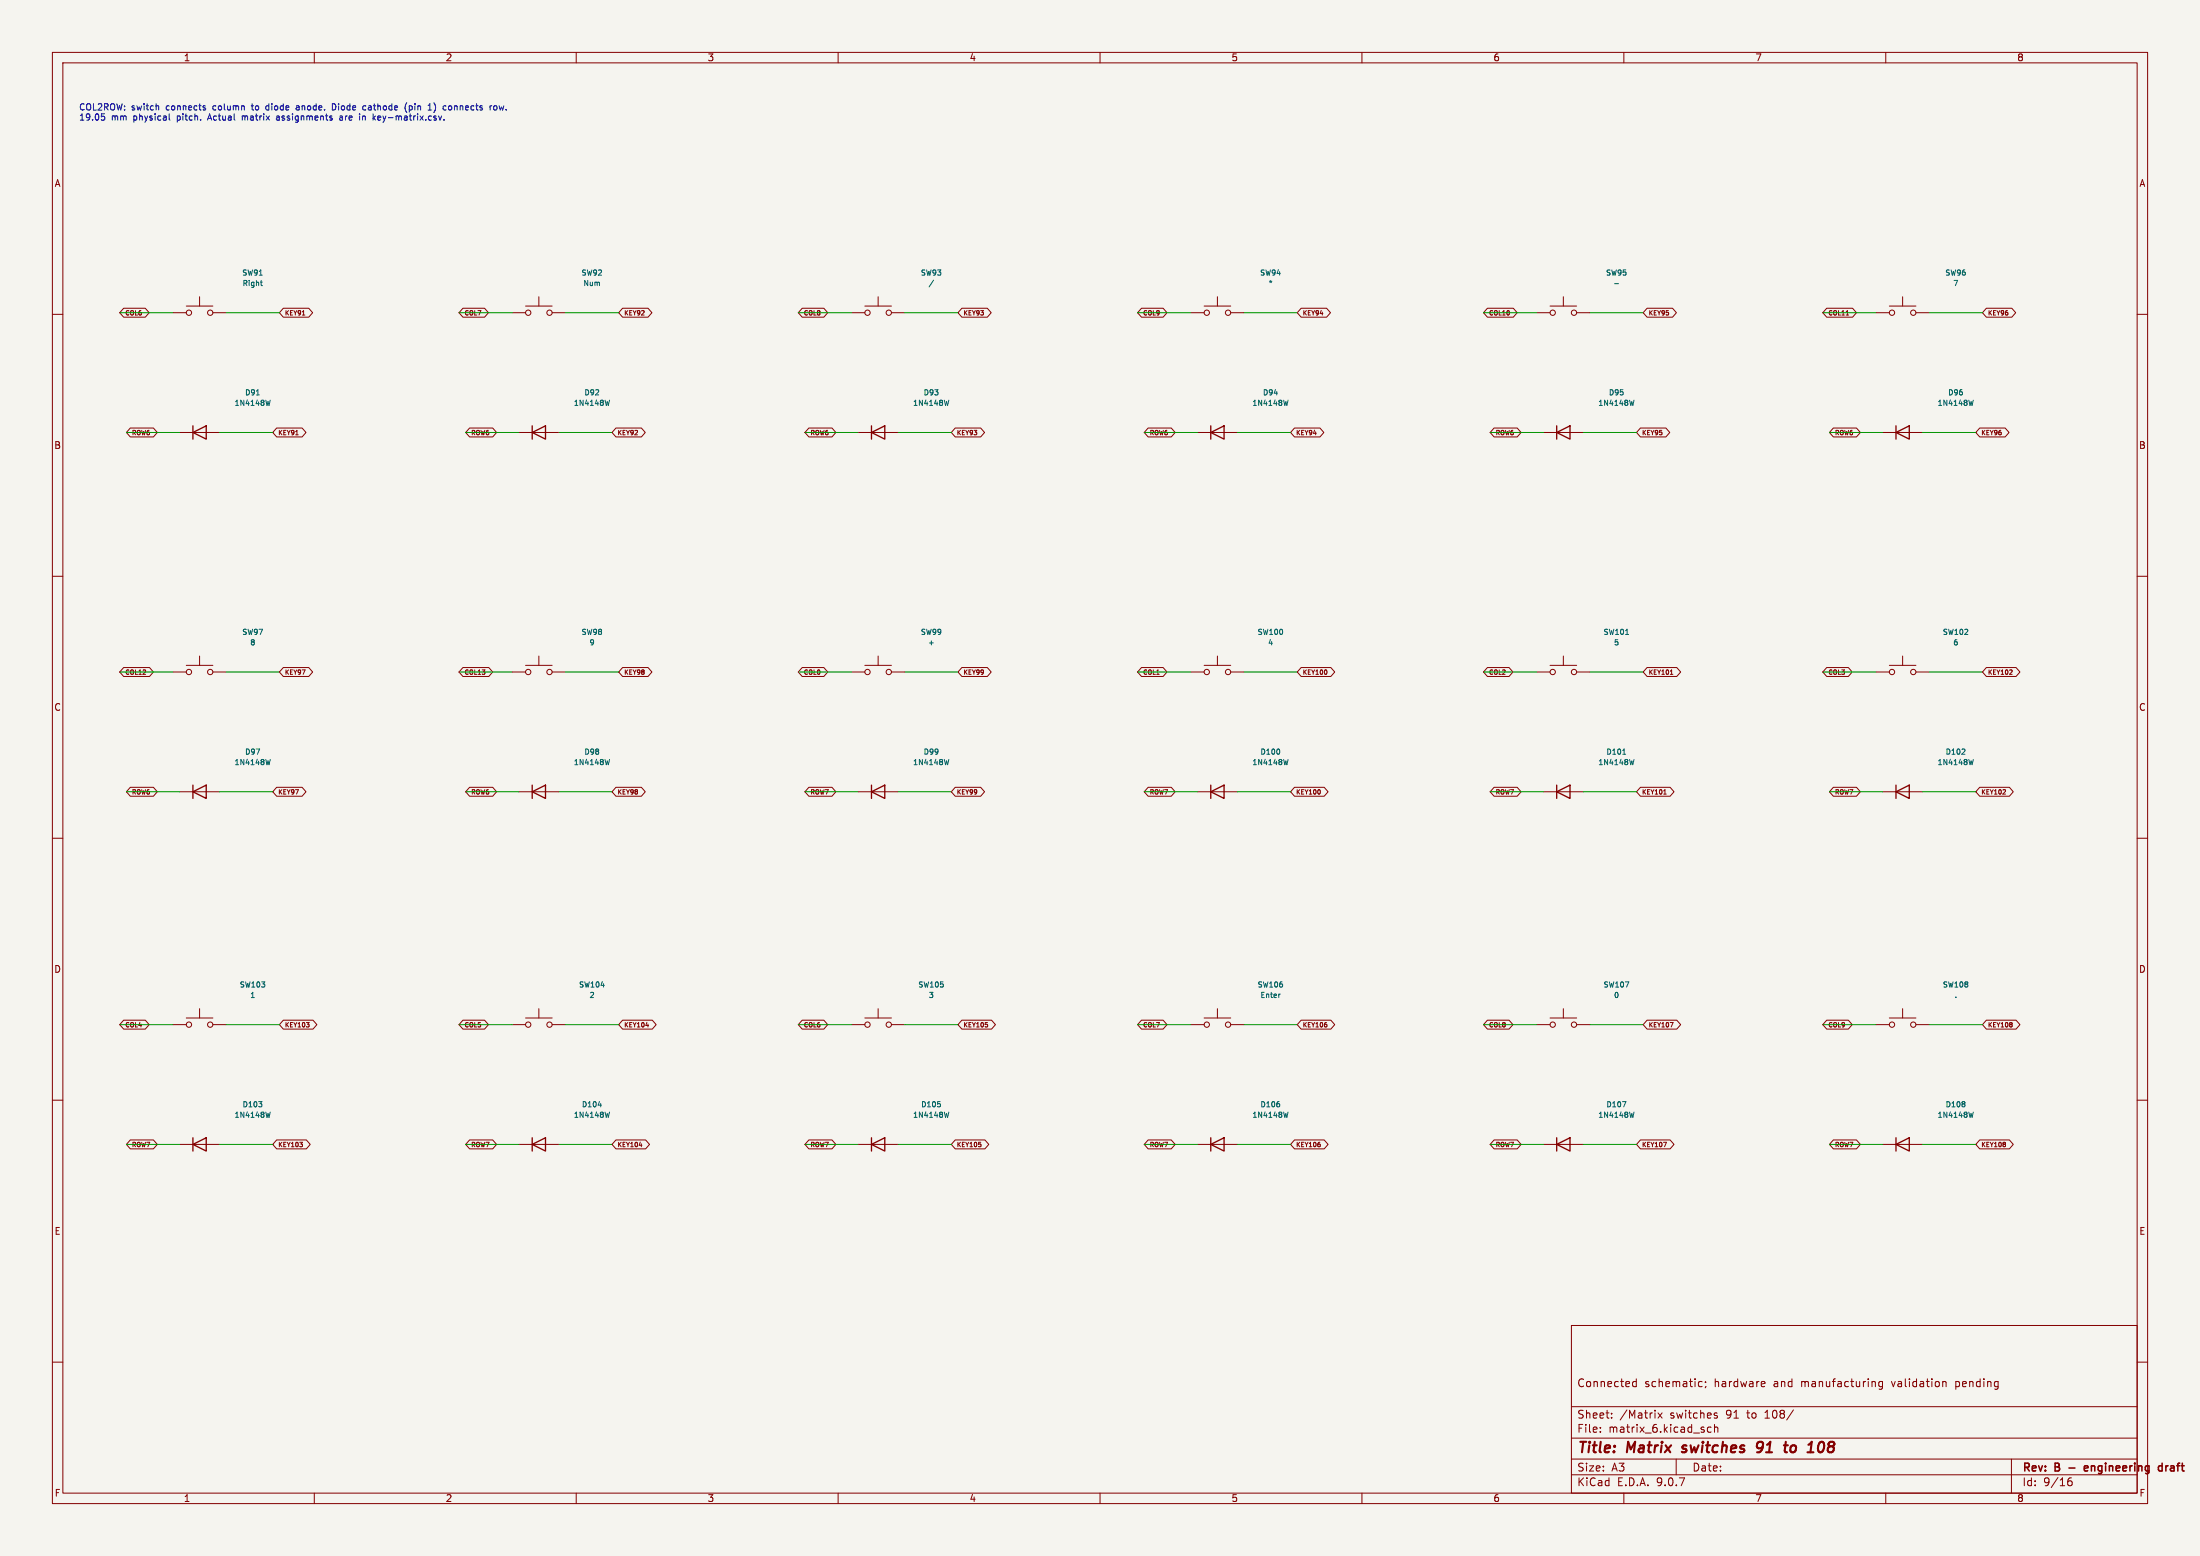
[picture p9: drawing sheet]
<svg xmlns="http://www.w3.org/2000/svg" width="420mm" height="297mm" viewBox="0 0 420 297" stroke-linecap="round" stroke-linejoin="round" font-family="sans-serif">
<path d="M0 0h420v297h-420z" fill="#f5f4ef" stroke="#f5f4ef" stroke-width=".19"/>
<g fill="none" stroke="#840000" stroke-width=".19">
<path d="M10 10h400v277h-400zM12 12h396v273h-396zM60 10v2M110 10v2M160 10v2M210 10v2M260 10v2M310 10v2M360 10v2M23.6 58.8h4.1l.8 .9-.8 .8h-4.1l-.7-.8zM33 59.7h2.6M35.6 58.4h5"/>
<path d="M38.1 56.6v1.8M40.6 59.7h2.6M54.1 58.8h4.8l.8 .9-.8 .8h-4.8l-.8-.8zM88.4 58.8h4.1l.7 .9-.7 .8h-4.1l-.8-.8zM97.8 59.7h2.5M100.3 58.4h5.1M102.9 56.6v1.8M105.4 59.7h2.5M118.9 58.8h4.8l.8 .9-.8 .8h-4.8l-.8-.8zM153.1 58.8h4.2l.7 .9-.7 .8h-4.2l-.7-.8zM162.6 59.7h2.5M165.1 58.4h5.1"/>
<path d="M167.6 56.6v1.8M170.2 59.7h2.5M183.6 58.8h4.9l.7 .9-.7 .8h-4.9l-.7-.8zM217.9 58.8h4.1l.8 .9-.8 .8h-4.1l-.7-.8zM227.3 59.7h2.6M229.9 58.4h5M232.4 56.6v1.8M234.9 59.7h2.6M248.4 58.8h4.9l.7 .9-.7 .8h-4.9l-.8-.8zM284 58.8h4.9l.7 .9-.7 .8h-4.9l-.8-.8zM293.4 59.7h2.5M295.9 58.4h5.1"/>
<path d="M298.4 56.6v1.8M301 59.7h2.5M314.4 58.8h4.9l.7 .9-.7 .8h-4.9l-.7-.8zM348.7 58.8h5l.7 .9-.7 .8h-5l-.7-.8zM358.1 59.7h2.6M360.7 58.4h5.1M363.2 56.6v1.8M365.8 59.7h2.5M379.2 58.8h4.9l.7 .9-.7 .8h-4.9l-.7-.8zM10 60h2M57.7 60.1h.5M352.4 60.1h.5"/>
<path d="M408 60h2M24.9 81.7h4.4l.7 .9-.7 .8h-4.4l-.8-.8zM34.3 82.6h7.6M52.8 81.7h4.9l.7 .9-.7 .8h-4.9l-.7-.8zM56.4 83h.5M89.6 81.7h4.5l.7 .9-.7 .8h-4.5l-.7-.8zM99.1 82.6h7.6M117.6 81.7h4.8l.8 .9-.8 .8h-4.8l-.8-.8zM154.4 81.7h4.4l.8 .9-.8 .8h-4.4l-.7-.8zM163.8 82.6h7.6M182.4 81.7h4.8l.8 .9-.8 .8h-4.8l-.8-.8zM219.2 81.7h4.4l.7 .9-.7 .8h-4.4l-.8-.8z"/>
<path d="M228.6 82.6h7.6M247.1 81.7h4.9l.7 .9-.7 .8h-4.9l-.7-.8zM285.2 81.7h4.4l.8 .9-.8 .8h-4.4l-.7-.8zM294.6 82.6h7.7M313.2 81.7h4.8l.8 .9-.8 .8h-4.8l-.8-.8zM350 81.7h4.4l.8 .9-.8 .8h-4.4l-.8-.8zM359.4 82.6h7.6M377.9 81.7h4.9l.7 .9-.7 .8h-4.9l-.7-.8zM10 110h2M408 110h2M23.6 127.4h4.9l.8 .9-.8 .8h-4.9l-.7-.8zM33 128.3h2.6"/>
<path d="M35.6 127h5M38.1 125.2v1.8M40.6 128.3h2.6M54.1 127.4h4.8l.8 .9-.8 .8h-4.8l-.8-.8zM88.4 127.4h4.9l.8 .9-.8 .8h-4.9l-.8-.8zM97.8 128.3h2.5M100.3 127h5.1M102.9 125.2v1.8M105.4 128.3h2.5M118.9 127.4h4.8l.8 .9-.8 .8h-4.8l-.8-.8zM153.1 127.4h4.2l.7 .9-.7 .8h-4.2l-.7-.8zM162.6 128.3h2.5"/>
<path d="M165.1 127h5.1M167.6 125.2v1.8M170.2 128.3h2.5M183.6 127.4h4.9l.7 .9-.7 .8h-4.9l-.7-.8zM217.9 127.4h4.1l.8 .9-.8 .8h-4.1l-.7-.8zM227.3 128.3h2.6M229.9 127h5M232.4 125.2v1.8M234.9 128.3h2.6M248.4 127.4h5.7l.7 .9-.7 .8h-5.7l-.8-.8zM253.3 128v.6M284 127.4h4.1l.7 .9-.7 .8h-4.1l-.8-.8z"/>
<path d="M293.4 128.3h2.5M295.9 127h5.1M298.4 125.2v1.8M301 128.3h2.5M314.4 127.4h5.7l.7 .9-.7 .8h-5.7l-.7-.8zM318.9 128.7h.5M348.7 127.4h4.2l.7 .9-.7 .8h-4.2l-.7-.8zM358.1 128.3h2.6M360.7 127h5.1M363.2 125.2v1.8M365.8 128.3h2.5M379.2 127.4h5.7l.7 .9-.7 .8h-5.7l-.7-.8z"/>
<path d="M383.6 128.7h.5M384.1 127.9v.3M10 160h2M24.9 150.3h4.4l.7 .8-.7 .9h-4.4l-.8-.9zM34.3 151.1h7.6M52.8 150.3h4.9l.7 .8-.7 .9h-4.9l-.7-.9zM89.6 150.3h4.5l.7 .8-.7 .9h-4.5l-.7-.9zM99.1 151.1h7.6M117.6 150.3h4.8l.8 .8-.8 .9h-4.8l-.8-.9zM154.4 150.3h4.4l.8 .8-.8 .9h-4.4l-.7-.9zM163.8 151.1h7.6M182.4 150.3h4.8l.8 .8-.8 .9h-4.8l-.8-.9z"/>
<path d="M219.2 150.3h4.4l.7 .8-.7 .9h-4.4l-.8-.9zM228.6 151.1h7.6M247.1 150.3h5.7l.7 .8-.7 .9h-5.7l-.7-.9zM252 150.9v.5M285.2 150.3h4.4l.8 .8-.8 .9h-4.4l-.7-.9zM294.6 151.1h7.7M313.2 150.3h5.6l.8 .8-.8 .9h-5.6l-.8-.9zM317.6 151.6h.5M350 150.3h4.4l.8 .8-.8 .9h-4.4l-.8-.9zM359.4 151.1h7.6M377.9 150.3h5.7l.7 .8-.7 .9h-5.7l-.7-.9zM382.3 151.6h.6"/>
<path d="M382.8 150.8v.3M408 160h2M23.6 194.7h4.1l.8 .9-.8 .8h-4.1l-.7-.8zM33 195.6h2.6M35.6 194.3h5M38.1 192.5v1.8M40.6 195.6h2.6M54.1 194.7h5.7l.7 .9-.7 .8h-5.7l-.8-.8zM88.4 194.7h4.1l.7 .9-.7 .8h-4.1l-.8-.8zM97.8 195.6h2.5M100.3 194.3h5.1M102.9 192.5v1.8"/>
<path d="M105.4 195.6h2.5M118.9 194.7h5.6l.8 .9-.8 .8h-5.6l-.8-.8zM123.3 195.7h.5M153.1 194.7h4.2l.7 .9-.7 .8h-4.2l-.7-.8zM162.6 195.6h2.5M165.1 194.3h5.1M167.6 192.5v1.8M170.2 195.6h2.5M183.6 194.7h5.7l.7 .9-.7 .8h-5.7l-.7-.8zM188.5 195.6v.3M217.9 194.7h4.1l.8 .9-.8 .8h-4.1l-.7-.8zM227.3 195.6h2.6"/>
<path d="M229.9 194.3h5M232.4 192.5v1.8M234.9 195.6h2.6M248.4 194.7h5.7l.7 .9-.7 .8h-5.7l-.8-.8zM253.3 195.6v.3M284 194.7h4.1l.7 .9-.7 .8h-4.1l-.8-.8zM293.4 195.6h2.5M295.9 194.3h5.1M298.4 192.5v1.8M301 195.6h2.5M314.4 194.7h5.7l.7 .9-.7 .8h-5.7l-.7-.8zM318.8 195.2h.6l-.4 .8"/>
<path d="M348.7 194.7h4.2l.7 .9-.7 .8h-4.2l-.7-.8zM358.1 195.6h2.6M360.7 194.3h5.1M363.2 192.5v1.8M365.8 195.6h2.5M379.2 194.7h5.7l.7 .9-.7 .8h-5.7l-.7-.8zM384.1 195.3v.2M384.1 195.6v.3M10 210h2M24.9 217.6h4.4l.7 .8-.7 .9h-4.4l-.8-.9zM34.3 218.4h7.6M52.8 217.6h5.7l.7 .8-.7 .9h-5.7l-.7-.9z"/>
<path d="M89.6 217.6h4.5l.7 .8-.7 .9h-4.5l-.7-.9zM99.1 218.4h7.6M117.6 217.6h5.7l.7 .8-.7 .9h-5.7l-.8-.9zM122 218.6h.6M154.4 217.6h4.4l.8 .8-.8 .9h-4.4l-.7-.9zM163.8 218.4h7.6M182.4 217.6h5.6l.8 .8-.8 .9h-5.6l-.8-.9zM187.2 218.4v.4M219.2 217.6h4.4l.7 .8-.7 .9h-4.4l-.8-.9zM228.6 218.4h7.6M247.1 217.6h5.7l.7 .8-.7 .9h-5.7l-.7-.9zM252 218.4v.4"/>
<path d="M285.2 217.6h4.4l.8 .8-.8 .9h-4.4l-.7-.9zM294.6 218.4h7.7M313.2 217.6h5.6l.8 .8-.8 .9h-5.6l-.8-.9zM317.6 218h.5l-.3 .9M350 217.6h4.4l.8 .8-.8 .9h-4.4l-.8-.9zM359.4 218.4h7.6M377.9 217.6h5.7l.7 .8-.7 .9h-5.7l-.7-.9zM382.8 218.1v.2M382.8 218.5v.3M408 210h2M300 253h108v32h-108zM10 260h2"/>
<path d="M300 278.5h108M300 274.5h108M300 268.5h108M305.5 273.2v.2M305.5 272.5v.1M307.7 270.5v.2M307.7 269.8v.1M311.7 264.4l.2 .3 .5-.1M312.4 263.2v1.5M312.4 263.8l-.5-.1-.2 .3M316.5 269.7l.8 1M317.3 269.7l-.8 1"/>
<path d="M320 278.5v3M324.4 264.6h.5M324.4 263.8h.5M325.6 263.8v.1M325.7 264.6l-.2 .3M326.7 272.5l-.5-.1-.3 .3 .2 .6h.6M327.3 272.5l.2-.1 .4 .1v.9M327.3 271.9v1.5M327.4 270.2l.4 .1 .1 .2-.2 .2h-.3M327.4 269.7l.4 .1M336.4 263.7l.5 .1v.2l-.7 .2M336.9 264.6l-.5 .1"/>
<path d="M342.4 269.1l-1.3 1.9M357.9 263.8l.1 .9M359.4 263.8l-.5-.1-.2 .3 .1 .6h.6M359.4 263.7v1.2l-.3 .3-.4-.1M370.9 263.8h.5l.1 .9M384 278.5v6.5M408 260h2M60 285v2M110 285v2M160 285v2M210 285v2M260 285v2"/>
<path d="M300 281.5h108M310 285v2M360 285v2M394.7 282.9l.3-.2h.4l.2 .2v.4l-.3 .3-.4-.1-.2-.2M395.4 282.1a.59 .59 0 0 0-.7 .6"/>
<circle cx="36.1" cy="59.7" r=".51"/>
<circle cx="40.1" cy="59.7" r=".51"/>
<circle cx="100.8" cy="59.7" r=".51"/>
<circle cx="104.9" cy="59.7" r=".51"/>
<circle cx="165.6" cy="59.7" r=".51"/>
<circle cx="169.7" cy="59.7" r=".51"/>
<circle cx="230.4" cy="59.7" r=".51"/>
<circle cx="234.4" cy="59.7" r=".51"/>
<circle cx="296.4" cy="59.7" r=".51"/>
<circle cx="300.5" cy="59.7" r=".51"/>
<circle cx="361.2" cy="59.7" r=".51"/>
<circle cx="365.3" cy="59.7" r=".51"/>
<circle cx="36.1" cy="128.3" r=".51"/>
<circle cx="40.1" cy="128.3" r=".51"/>
<circle cx="100.8" cy="128.3" r=".51"/>
<circle cx="104.9" cy="128.3" r=".51"/>
<circle cx="165.6" cy="128.3" r=".51"/>
<circle cx="169.7" cy="128.3" r=".51"/>
<circle cx="230.4" cy="128.3" r=".51"/>
<circle cx="234.4" cy="128.3" r=".51"/>
<circle cx="296.4" cy="128.3" r=".51"/>
<circle cx="300.5" cy="128.3" r=".51"/>
<circle cx="361.2" cy="128.3" r=".51"/>
<circle cx="365.3" cy="128.3" r=".51"/>
<circle cx="36.1" cy="195.6" r=".51"/>
<circle cx="40.1" cy="195.6" r=".51"/>
<circle cx="100.8" cy="195.6" r=".51"/>
<circle cx="104.9" cy="195.6" r=".51"/>
<circle cx="165.6" cy="195.6" r=".51"/>
<circle cx="169.7" cy="195.6" r=".51"/>
<circle cx="230.4" cy="195.6" r=".51"/>
<circle cx="234.4" cy="195.6" r=".51"/>
<circle cx="296.4" cy="195.6" r=".51"/>
<circle cx="300.5" cy="195.6" r=".51"/>
<circle cx="361.2" cy="195.6" r=".51"/>
<circle cx="365.3" cy="195.6" r=".51"/>
</g>
<path d="M398.5 279.9l-.4-.1-.2 .2 .1 .7h.5M412.8 279.9l-.5-.1-.3 .3 .2 .6h.6M412.8 279.3v1.5M398.6 280.1l-.7 .2" fill="none" stroke="#840000" stroke-width=".3"/>
<path d="M321.1 277.1l.1 .1M321.3 276l-.1 .4M336.3 275.2a.66 .66 0 0 0-.9 .4v.5l.1 .2h.8M336.3 276.7a.81 .81 0 0 1-.9 .5M340.5 275.9h.8M341 277.2h.1M342.5 275.9a.62 .62 0 0 0-.7 .4v.7a.52 .52 0 0 0 .8 .1M348 275.3a.51 .51 0 0 0-.7 .3 1.09 1.09 0 0 0 .1 1.6l.5-.2" fill="none" stroke="#840000" stroke-width=".4"/>
<g fill="none" stroke="#840000" stroke-width=".25">
<path d="M36.8 82.6l2.6-1.3v2.5zM36.8 81.3v2.5M101.6 82.6l2.5-1.3v2.5zM101.6 81.3v2.5M166.4 82.6l2.5-1.3v2.5zM166.4 81.3v2.5M231.1 82.6l2.6-1.3v2.5zM231.1 81.3v2.5M297.2 82.6l2.5-1.3v2.5zM297.2 81.3v2.5M361.9 82.6l2.6-1.3v2.5zM361.9 81.3v2.5"/>
<path d="M36.8 151.1l2.6-1.2v2.5zM36.8 149.9v2.5M101.6 151.1l2.5-1.2v2.5zM101.6 149.9v2.5M166.4 151.1l2.5-1.2v2.5zM166.4 149.9v2.5M231.1 151.1l2.6-1.2v2.5zM231.1 149.9v2.5M297.2 151.1l2.5-1.2v2.5zM297.2 149.9v2.5M361.9 151.1l2.6-1.2v2.5zM361.9 149.9v2.5"/>
<path d="M36.8 218.4l2.6-1.2v2.5zM36.8 217.2v2.5M101.6 218.4l2.5-1.2v2.5zM101.6 217.2v2.5M166.4 218.4l2.5-1.2v2.5zM166.4 217.2v2.5M231.1 218.4l2.6-1.2v2.5zM231.1 217.2v2.5M297.2 218.4l2.5-1.2v2.5zM297.2 217.2v2.5M361.9 218.4l2.6-1.2v2.5zM361.9 217.2v2.5"/>
</g>
<g fill="none" stroke="#006464" stroke-width=".19">
<path d="M49.7 53.9h.4M49.9 54.5h.2M178.2 53.5l-.8 1.3M308.2 54.1h.8M49 75.4h.5M51.6 76.4l-.2 1-.2-.7M116.4 76.4l-.3 1-.2-.7M181.1 76.4l-.2 1-.2-.7M245.9 76.4l-.2 1-.2-.7M311.9 76.4l-.2 1-.2-.7M376.7 76.4l-.2 1-.2-.7M310.3 121.1h.6"/>
<path d="M51.6 145l-.2 1-.2-.7M116.4 145l-.3 1-.2-.7M181.1 145l-.2 1-.2-.7M244.3 143.2v.6M245.9 145l-.2 1-.2-.7M309.8 144h.5M311.9 145l-.2 1-.2-.7M374.5 144h.6M375.1 143.1v.3M376.7 145l-.2 1-.2-.7M244.3 189.7h.1M49.4 210.3h.6l-.3 .4"/>
<path d="M50 210.8v.4M51.6 212.3l-.2 1-.2-.7M114.2 210.9h.6M116.4 212.3l-.3 1-.2-.7M179.5 210.8v.4M181.1 212.3l-.2 1-.2-.7M244.3 210.8v.4M245.9 212.3l-.2 1-.2-.7M309.7 210.3h.7l-.4 1M311.9 212.3l-.2 1-.2-.7M375.1 210.4v.2M375.1 210.8v.4"/>
<path d="M376.7 212.3l-.2 1-.2-.7"/>
</g>
<g fill="none" stroke="#009600" stroke-width=".19">
<path d="M22.9 59.7h10.1M43.2 59.7h10.1M87.6 59.7h10.2M107.9 59.7h10.2M152.4 59.7h10.2M172.7 59.7h10.2M217.2 59.7h10.1M237.5 59.7h10.1M283.2 59.7h10.2M303.5 59.7h10.2M348 59.7h10.1M368.3 59.7h10.2"/>
<path d="M24.1 82.6h10.2M41.9 82.6h10.2M88.9 82.6h10.2M106.7 82.6h10.1M153.7 82.6h10.1M171.4 82.6h10.2M218.4 82.6h10.2M236.2 82.6h10.2M284.5 82.6h10.1M302.3 82.6h10.1M349.2 82.6h10.2M367 82.6h10.2"/>
<path d="M22.9 128.3h10.1M43.2 128.3h10.1M87.6 128.3h10.2M107.9 128.3h10.2M152.4 128.3h10.2M172.7 128.3h10.2M217.2 128.3h10.1M237.5 128.3h10.1M283.2 128.3h10.2M303.5 128.3h10.2M348 128.3h10.1M368.3 128.3h10.2"/>
<path d="M24.1 151.1h10.2M41.9 151.1h10.2M88.9 151.1h10.2M106.7 151.1h10.1M153.7 151.1h10.1M171.4 151.1h10.2M218.4 151.1h10.2M236.2 151.1h10.2M284.5 151.1h10.1M302.3 151.1h10.1M349.2 151.1h10.2M367 151.1h10.2"/>
<path d="M22.9 195.6h10.1M43.2 195.6h10.1M87.6 195.6h10.2M107.9 195.6h10.2M152.4 195.6h10.2M172.7 195.6h10.2M217.2 195.6h10.1M237.5 195.6h10.1M283.2 195.6h10.2M303.5 195.6h10.2M348 195.6h10.1M368.3 195.6h10.2"/>
<path d="M24.1 218.4h10.2M41.9 218.4h10.2M88.9 218.4h10.2M106.7 218.4h10.1M153.7 218.4h10.1M171.4 218.4h10.2M218.4 218.4h10.2M236.2 218.4h10.2M284.5 218.4h10.1M302.3 218.4h10.1M349.2 218.4h10.2M367 218.4h10.2"/>
</g>
<g fill="none" stroke="#0000c2" stroke-width=".19">
<path d="M77.7 19.6a1.38 1.38 0 0 0 0 1.9M82.8 19.6l.4 .8M19.5 22.2h.3l.2 .2-.1 .5h-.4M30.1 20.2l.2 .2v.6M32.3 21.7v1.1l.2 .1M38.9 20.6l.3 .1 .1 .1-.4 .2M38.9 20.2l.3 .1M40 21.7l-.4 1.2M46.2 22.1v.8M46.6 22.1l-.4 .1M48 20.2h.4M51.2 20.2l-.3 .1-.1 .1v.5l.4 .1"/>
<path d="M52.8 22.2h.5M53.2 22.5h-.3l-.1 .1v.3h.4M56.6 20.3h.4M57 20.5h-.3l-.2 .2 .1 .2 .4 .1M64.1 20.3l-.2-.4-.5-.1v1.2l.5-.1 .2-.4M64.9 22.2h.4l.1 .7M65.4 22.4l-.6 .2 .2 .3h.4M69.2 22.1v.8M69.4 20.9h.4M69.4 20.3h.4M69.6 22.1l-.4 .1M72.5 22.1l-.4 .2 .1 .6h.3"/>
<path d="M72.7 22.4l-.6 .1M78.1 20.9l.4 .1M78.1 20.2v1.2M78.5 20.2l-.4 .1M81.7 21h.7M83.2 20.7l-.4 .8M84.8 22.8v.1M86.1 20.3l-.3-.1-.2 .2 .1 .5h.4M93.8 20.2h.1M94.4 20.3l.2-.1 .3 .2v.4l-.3 .2-.4-.2zM95.3 20.2l.2 .8"/>
</g>
<g font-size="2.8" fill="#840000">
<text x="301" y="277.9">Title:</text>
<text x="310.6" y="277.9">Matrix</text>
<text x="322" y="277.9">switches</text>
<text x="337" y="277.9">91</text>
<text x="343.1" y="277.9">to</text>
<text x="348.4" y="277.9">108</text>
</g>
<g font-size="2.1" fill="#840000">
<text x="301" y="265">Connected</text>
<text x="313.9" y="265">schematic;</text>
<text x="327.3" y="265">hardware</text>
<text x="338.7" y="265">and</text>
<text x="344.1" y="265">manufacturing</text>
<text x="361.6" y="265">validation</text>
<text x="373.9" y="265">pending</text>
<text x="301" y="273.7">File:</text>
<text x="301" y="271">Sheet:</text>
<text x="307.1" y="273.7">matrix_6.kicad_sch</text>
<text x="309.2" y="271">/Matrix</text>
<text x="318.9" y="271">switches</text>
<text x="329.7" y="271">91</text>
<text x="333.8" y="271">to</text>
<text x="337.3" y="271">108/</text>
<text x="301" y="281.1">Size:</text>
<text x="307.6" y="281.1">A3</text>
<text x="323" y="281.1">Date:</text>
<text x="386" y="281.3">Rev:</text>
<text x="392.4" y="281.3">B</text>
<text x="395.6" y="281.3">-</text>
<text x="399.2" y="281.3">engineering</text>
<text x="414" y="281.3">draft</text>
<text x="301" y="283.9">KiCad</text>
<text x="308.7" y="283.9">E.D.A.</text>
<text x="316.3" y="283.9">9.0.7</text>
<text x="386" y="283.9">Id:</text>
<text x="390.1" y="283.9">9/16</text>
</g>
<g font-size="1.8" fill="#840000">
<text x="35" y="11.9">1</text>
<text x="85" y="11.9">2</text>
<text x="135" y="11.9">3</text>
<text x="185" y="11.9">4</text>
<text x="235" y="11.9">5</text>
<text x="285" y="11.9">6</text>
<text x="335" y="11.9">7</text>
<text x="385" y="11.9">8</text>
<text x="10.3" y="35.9">A</text>
<text x="408.3" y="35.9">A</text>
<text x="10.3" y="85.9">B</text>
<text x="408.2" y="85.9">B</text>
<text x="10.3" y="135.9">C</text>
<text x="408.2" y="135.9">C</text>
<text x="10.3" y="185.9">D</text>
<text x="408.2" y="185.9">D</text>
<text x="10.3" y="235.9">E</text>
<text x="408.3" y="235.9">E</text>
<text x="10.3" y="285.9">F</text>
<text x="35" y="286.9">1</text>
<text x="85" y="286.9">2</text>
<text x="135" y="286.9">3</text>
<text x="185" y="286.9">4</text>
<text x="235" y="286.9">5</text>
<text x="285" y="286.9">6</text>
<text x="335" y="286.9">7</text>
<text x="385" y="286.9">8</text>
<text x="408.3" y="285.9">F</text>
</g>
<g font-size="1.7" fill="#0000c2">
<text x="15" y="21.4">COL2ROW:</text>
<text x="15" y="23.3">19.05</text>
<text x="21.3" y="23.3">mm</text>
<text x="25.1" y="21.4">switch</text>
<text x="25.6" y="23.3">physical</text>
<text x="31.8" y="21.4">connects</text>
<text x="34.1" y="23.3">pitch.</text>
<text x="40.3" y="23.3">Actual</text>
<text x="41" y="21.4">column</text>
<text x="46.9" y="23.3">matrix</text>
<text x="48.6" y="21.4">to</text>
<text x="51.5" y="21.4">diode</text>
<text x="53.7" y="23.3">assignments</text>
<text x="57.5" y="21.4">anode.</text>
<text x="64.6" y="21.4">Diode</text>
<text x="66" y="23.3">are</text>
<text x="70" y="23.3">in</text>
<text x="70.7" y="21.4">cathode</text>
<text x="72.8" y="23.3">key-matrix.csv.</text>
<text x="78.9" y="21.4">(pin</text>
<text x="83.6" y="21.4">1)</text>
<text x="86.6" y="21.4">connects</text>
<text x="95.8" y="21.4">row.</text>
</g>
<g font-size="1.4" fill="#006464">
<text x="46.1" y="52.8">SW91</text>
<text x="110.9" y="52.8">SW92</text>
<text x="175.7" y="52.8">SW93</text>
<text x="240.4" y="52.8">SW94</text>
<text x="306.5" y="52.8">SW95</text>
<text x="371.3" y="52.8">SW96</text>
<text x="46.2" y="54.8">Right</text>
<text x="111.3" y="54.8">Num</text>
<text x="242.1" y="54.8">*</text>
<text x="372.8" y="54.8">7</text>
<text x="44.7" y="77.7">1N4148W</text>
<text x="46.7" y="75.7">D91</text>
<text x="109.4" y="77.7">1N4148W</text>
<text x="111.4" y="75.7">D92</text>
<text x="174.2" y="77.7">1N4148W</text>
<text x="176.2" y="75.7">D93</text>
<text x="239" y="77.7">1N4148W</text>
<text x="241" y="75.7">D94</text>
<text x="305" y="77.7">1N4148W</text>
<text x="307" y="75.7">D95</text>
<text x="369.8" y="77.7">1N4148W</text>
<text x="371.8" y="75.7">D96</text>
<text x="46.1" y="121.4">SW97</text>
<text x="47.7" y="123.4">8</text>
<text x="110.9" y="121.4">SW98</text>
<text x="112.4" y="123.4">9</text>
<text x="175.7" y="121.4">SW99</text>
<text x="177.1" y="123.4">+</text>
<text x="240" y="121.4">SW100</text>
<text x="242" y="123.4">4</text>
<text x="306" y="121.4">SW101</text>
<text x="308" y="123.4">5</text>
<text x="370.8" y="121.4">SW102</text>
<text x="372.8" y="123.4">6</text>
<text x="44.7" y="146.2">1N4148W</text>
<text x="46.7" y="144.2">D97</text>
<text x="109.4" y="146.2">1N4148W</text>
<text x="111.4" y="144.2">D98</text>
<text x="174.2" y="146.2">1N4148W</text>
<text x="176.2" y="144.2">D99</text>
<text x="239" y="146.2">1N4148W</text>
<text x="240.5" y="144.2">D100</text>
<text x="305" y="146.2">1N4148W</text>
<text x="306.6" y="144.2">D101</text>
<text x="369.8" y="146.2">1N4148W</text>
<text x="371.3" y="144.2">D102</text>
<text x="45.7" y="188.7">SW103</text>
<text x="47.7" y="190.7">1</text>
<text x="110.4" y="188.7">SW104</text>
<text x="112.4" y="190.7">2</text>
<text x="175.2" y="188.7">SW105</text>
<text x="177.2" y="190.7">3</text>
<text x="240" y="188.7">SW106</text>
<text x="240.5" y="190.7">Enter</text>
<text x="306" y="188.7">SW107</text>
<text x="308" y="190.7">0</text>
<text x="370.8" y="188.7">SW108</text>
<text x="373" y="190.7">.</text>
<text x="44.7" y="213.5">1N4148W</text>
<text x="46.2" y="211.5">D103</text>
<text x="109.4" y="213.5">1N4148W</text>
<text x="111" y="211.5">D104</text>
<text x="174.2" y="213.5">1N4148W</text>
<text x="175.7" y="211.5">D105</text>
<text x="239" y="213.5">1N4148W</text>
<text x="240.5" y="211.5">D106</text>
<text x="305" y="213.5">1N4148W</text>
<text x="306.6" y="211.5">D107</text>
<text x="369.8" y="213.5">1N4148W</text>
<text x="371.3" y="211.5">D108</text>
</g>
<g font-size="1.2" fill="#840000">
<text x="23.8" y="60.4">COL6</text>
<text x="54.3" y="60.4">KEY91</text>
<text x="88.6" y="60.4">COL7</text>
<text x="119.1" y="60.4">KEY92</text>
<text x="153.4" y="60.4">COL8</text>
<text x="183.8" y="60.4">KEY93</text>
<text x="218.1" y="60.4">COL9</text>
<text x="248.6" y="60.4">KEY94</text>
<text x="284.2" y="60.4">COL10</text>
<text x="314.6" y="60.4">KEY95</text>
<text x="348.9" y="60.4">COL11</text>
<text x="379.4" y="60.4">KEY96</text>
<text x="25.1" y="83.3">ROW6</text>
<text x="53" y="83.3">KEY91</text>
<text x="89.9" y="83.3">ROW6</text>
<text x="117.8" y="83.3">KEY92</text>
<text x="154.6" y="83.3">ROW6</text>
<text x="182.6" y="83.3">KEY93</text>
<text x="219.4" y="83.3">ROW6</text>
<text x="247.3" y="83.3">KEY94</text>
<text x="285.4" y="83.3">ROW6</text>
<text x="313.4" y="83.3">KEY95</text>
<text x="350.2" y="83.3">ROW6</text>
<text x="378.1" y="83.3">KEY96</text>
<text x="23.8" y="129">COL12</text>
<text x="54.3" y="129">KEY97</text>
<text x="88.6" y="129">COL13</text>
<text x="119.1" y="129">KEY98</text>
<text x="153.4" y="129">COL0</text>
<text x="183.8" y="129">KEY99</text>
<text x="218.1" y="129">COL1</text>
<text x="248.6" y="129">KEY100</text>
<text x="284.2" y="129">COL2</text>
<text x="314.6" y="129">KEY101</text>
<text x="348.9" y="129">COL3</text>
<text x="379.4" y="129">KEY102</text>
<text x="25.1" y="151.8">ROW6</text>
<text x="53" y="151.8">KEY97</text>
<text x="89.9" y="151.8">ROW6</text>
<text x="117.8" y="151.8">KEY98</text>
<text x="154.6" y="151.8">ROW7</text>
<text x="182.6" y="151.8">KEY99</text>
<text x="219.4" y="151.8">ROW7</text>
<text x="247.3" y="151.8">KEY100</text>
<text x="285.4" y="151.8">ROW7</text>
<text x="313.4" y="151.8">KEY101</text>
<text x="350.2" y="151.8">ROW7</text>
<text x="378.1" y="151.8">KEY102</text>
<text x="23.8" y="196.3">COL4</text>
<text x="54.3" y="196.3">KEY103</text>
<text x="88.6" y="196.3">COL5</text>
<text x="119.1" y="196.3">KEY104</text>
<text x="153.4" y="196.3">COL6</text>
<text x="183.8" y="196.3">KEY105</text>
<text x="218.1" y="196.3">COL7</text>
<text x="248.6" y="196.3">KEY106</text>
<text x="284.2" y="196.3">COL8</text>
<text x="314.6" y="196.3">KEY107</text>
<text x="348.9" y="196.3">COL9</text>
<text x="379.4" y="196.3">KEY108</text>
<text x="25.1" y="219.2">ROW7</text>
<text x="53" y="219.2">KEY103</text>
<text x="89.9" y="219.2">ROW7</text>
<text x="117.8" y="219.2">KEY104</text>
<text x="154.6" y="219.2">ROW7</text>
<text x="182.6" y="219.2">KEY105</text>
<text x="219.4" y="219.2">ROW7</text>
<text x="247.3" y="219.2">KEY106</text>
<text x="285.4" y="219.2">ROW7</text>
<text x="313.4" y="219.2">KEY107</text>
<text x="350.2" y="219.2">ROW7</text>
<text x="378.1" y="219.2">KEY108</text>
</g>
</svg>
